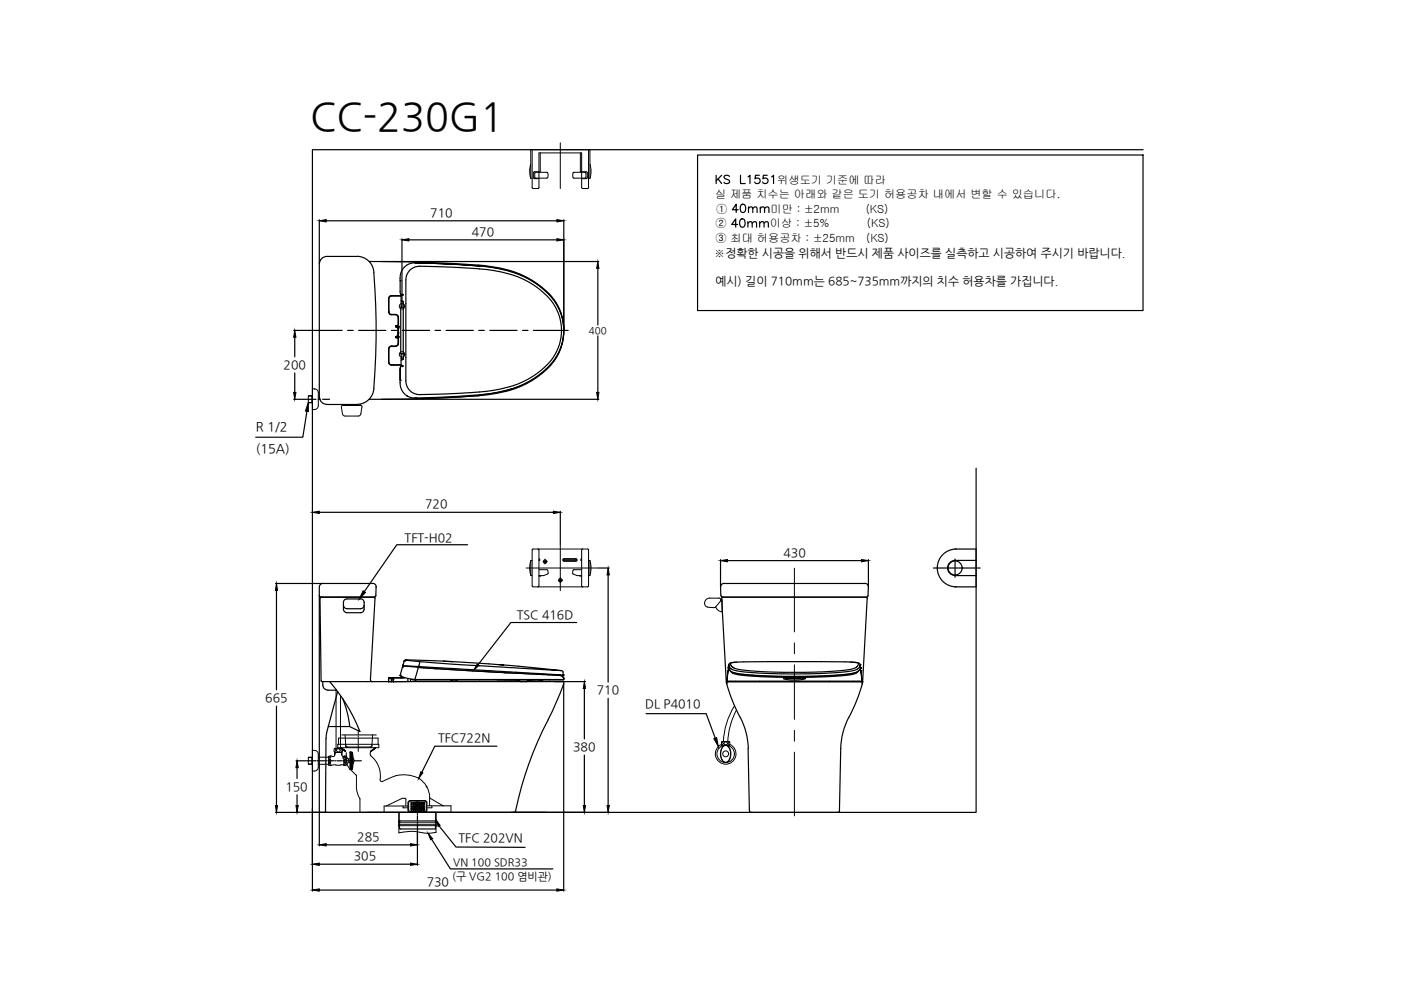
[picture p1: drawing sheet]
<svg xmlns="http://www.w3.org/2000/svg" width="297mm" height="210mm" viewBox="0 0 297 210" stroke-linecap="round" stroke-linejoin="round" font-family="sans-serif">
<!-- layer: 0 -->
<g fill="none" stroke="#000" stroke-width=".25">
<path d="M67.7 46.6v9.3M67.7 56v28.2M69.2 46.8h48.9M75.7 54.4h-6.4a1.6 1.6 0 0 0-1.6 1.6M75.7 54.3a3.6 3.6 0 0 1 3.6 3.5M78.3 55.4h2.5a278.4 278.4 0 0 1 20.6 .8M79.3 57.8l.2 3.5a149.6 149.6 0 0 1-.2 21M80.9 55.4h46.1M84.8 59.5v2.5l.4 .6M84.8 59.5h.1M85.2 50.6v14.3M86.7 50.9h31.4"/>
<path d="M86.9 57.3a3 3 0 0 1 2.1-.9l10.4 .4a39.8 39.8 0 0 1 10.5 1.9 14.2 14.2 0 0 1 8.7 8.4 10.7 10.7 0 0 1-4.7 12.1 24.3 24.3 0 0 1-12.8 4l-12.1 .5a2.89 2.89 0 0 1-3-2.9v-21.5a3.2 3.2 0 0 1 .9-2zM88 55.7a3.2 3.2 0 0 0-3.2 3.8M88 55.7h.3h-.3M88 55.7h.1M88.3 55.7l13.4 .7zM88.3 55.7h.1M101.4 56.2a22.7 22.7 0 0 1 15 6 10.8 10.8 0 0 1 3.1 7.7M101.7 56.4a33.3 33.3 0 0 1 6.5 1.2M101.7 56.4h.1M108.2 57.6h.1M108.2 57.6a18.5 18.5 0 0 1 8.4 5M119.5 46.6v23.4"/>
<path d="M126.8 56.9v12M62.3 70.1h2.8M62.5 71.5v4.1M62.5 79.1v4.1M82.4 76.8h.1M82.4 66.2h.1M82.4 63.3h.1M82.4 63.3v2.9M82.4 74v2.8M82.4 66.1v.1M82.4 76.8a.58 .58 0 0 0 .6 .6h2.1M82.4 66.2l.1 .3 .3 .2h1"/>
<path d="M82.5 74v2.8l.1 .4 .4 .1h2M83 73.4h.1M83 73.4h.8M83 62.7h2.1M83 62.7a.58 .58 0 0 0-.6 .5M83 73.4l-.5 .2-.1 .3M83.8 66.7l.6 .4M83.9 71.5l.1 .1M83.9 69.2v.1M83.9 71.5h.1M83.9 69.2h.1M83.9 69.3h.1"/>
<path d="M83.9 71.4v.1M83.9 71.4h.1M83.9 69.2l.5 .2-.5-.2M84 71.6h.1M84 69.1l-.1 .1M84 69.1h.1M84 69.1h.3M84 69.1l-.1 .2 .4 .2M84.3 71.2l-.4 .3M84.3 71.2h.1M84.3 69.5h.1M84.3 69.1h.1"/>
<path d="M84.3 66.9l.1 .4M84.3 71.6h.1M84.4 71.6h.1M84.3 69.1v.1M84.3 71.6h-.3M84.3 69.1v.2M84.3 69.1l.1 .1M84.3 71.5h.1M84.3 69.3h.1M84.3 69.2h.1M84.3 71.5v.1M84.4 71.5l-.1 .1"/>
<path d="M84.4 69.2h.1M84.4 69.2v.1M84.4 69.1v.1M84.4 69.3h.1M84.4 71.4h.1M84.4 71.4v.1M84.4 71.4l-.1 .1M84.4 71.2h-.1M84.4 71.2h.1M84.4 69.5h.1M84.4 70.6h.1M84.4 70.6v.6"/>
<path d="M84.4 67.3v2M84.4 69.3v1.1M84.4 68.9v.4M84.4 69.6v3.2M84.4 70.8h.1M84.4 71.2l-.5 .2M84.4 71.2l-.5 .3M84.4 72.8l-.1 .4-.5 .2M84.8 78.3h.1M85 62.8h-2h-.3l-.2 .5v3l.3 .3 1 .1a.65 .65 0 0 1 .7 .6v5.5a.69 .69 0 0 1-.7 .7h-1.1l-.2 .5M85.1 76h.1M85.1 76l.3 .2"/>
<path d="M85.1 65.1l-.1 .1v9.7l.1 .1M85.2 77.5h.2M85.2 77.5l-.3 .3-.1 .5M85.2 75h.1M85.2 75h-.1v1.1M85.2 62.6h.2zM85.2 77.5h.1M85.2 62.6h.1M85.3 62.6l-.3 .1v1l.4 .2 .1 .3v11.7l-.1 .4-.4 .1v1l.3 .1 .1 .2M85.3 77.5v.2M85.3 62.4l.1 .1M85.3 77.7h-.3l-.2 .6"/>
<path d="M85.4 77.6l-.1 .1M85.4 62.4h-.4l.2 .2M85.4 62.4l-.1 .2zM85.4 63.9l-.3 .1v1l.4 .1M85.5 76.2h.1M85.5 63.9h.1M85.5 75h.1M85.5 75h-.3M116.6 77.5h.1M116.6 62.6h.1M116.6 62.6a10.8 10.8 0 0 1 0 14.9M116.6 77.5a18.5 18.5 0 0 1-8.4 5"/>
<path d="M119.5 70.2a11.6 11.6 0 0 1-5.6 9.7 21.3 21.3 0 0 1-10.5 3.8 266.6 266.6 0 0 1-25.1 1M126.8 71.2v12M62.3 84.7h3.2M65.1 87.2l-.9 5.5h-10M79.3 82.3a3.6 3.6 0 0 1-3.6 3.5l-6.4-.1a1.6 1.6 0 0 1-1.6-1.6M80.9 84.7h46.1M84.8 80.6v-2.3v2.3a3.3 3.3 0 0 0 1.6 3.4M84.8 80.6h.1M86.3 83.9v.1M86.4 84l.8 .3 .8 .1M88 84.4h.1M88 84.4h.3"/>
<path d="M88.3 84.4h.1M101.7 83.9l-13.4 .6M108.2 82.5h.1M108.2 82.5a33 33 0 0 1-6.5 1.2l-13.4 .7M152.8 118.7v5.7M154.2 118.9h28.5M184.1 118.7v5.7M58.4 123.7h10M58.6 125.2v21.1M67.7 124.4v1.8l.4 .4h11.2l.2 .2-1 17.3 .4 .4M67.7 126.3v53M67.7 124.4a.73 .73 0 0 1 .7-.7h10.8l.5 .4 .1 .3"/>
<path d="M68.1 126.6l-.2 .2 .2 17.5M79.7 126.3l-.4 .3M79.7 124.5v1.8M79.7 124.4v.1M86 140h.1M86 140l3 .3M86 139.9l10 .4-2-.1h.1M86 140l-.2 .1M86.1 139.9l-.4 .3M126.9 120.4h2.3M128.9 121.9v22.7M152.8 124.5v1.8"/>
<path d="M152.8 124.4l.2-.5 .5-.2h29.9l.4 .1 .3 .5v2l-.4 .3M152.9 126.3l.3 .3M153.2 126.6h30.5M153.2 126.6l-.2 .2 1 17.9M183.7 126.6l.2 .2-1 17.9M58.6 149.7v21.1M68.1 144.3l.2 .2M68.3 144.5h55.8M68.4 144.5a1.3 1.3 0 0 0 1.1 1.8M69.3 155.4l-.3 16.6M69.5 146.3h1.9M69.9 144.5l1.1 1.4a36 36 0 0 1 5.3 9.2l-2.2-1.1h-4.5"/>
<path d="M71.6 146.6l-2.4 8.8M72.6 148a21.8 21.8 0 0 1 1.6 6M82.4 143.9v.7zM82.4 143.8h.1M82.4 143.8h3.4M82.4 143.9h.1M82.4 143.8h.6M82.4 143.8v.1M83 143.8h.1M83 143.7v.2h-.6M83.1 143.8h.1M83.1 143.8h-.1h.2"/>
<path d="M83.2 143.8h.1M83.2 143.9h-.2v.6l-.6 .1M83.2 143.8v.1M83.2 143.8l.2 .2M83.2 143.9l.1 .1M83.3 144h.1M83.3 144l.1 .3M83.4 144v.3M83.4 144.3v.2M83.4 144v.5M83.4 144.3h.1M84.8 143.2l1.1 .5 2.1 .4"/>
<path d="M84.8 143.2h.1M85 143.7h.1M85 143.6h.1M85 143.6v.1M85 143.5v.1M85.1 143.7h.1M85.1 143.5l-.1 .1M85.3 141.5l.4-.3 6.6 .5M85.3 141.5l-.5 1.7M85.4 141.4h.1M85.4 143.6l-.3 .1M85.4 141v.1"/>
<path d="M85.5 140.9l-.1 .1M85.6 143.7l-3.2 .1M85.7 140.2h.1M85.7 140.2l-.3 .8M85.8 140.1l-.1 .1M85.8 140.1h.1M86.5 144.5h-3.1M86.5 143.9v.6M87.4 144.1h.6M87.8 144.1l-.8-.1 .1 .5h-.6M87.9 144.1h.1M88 144.1l.3 .1-.3-.1"/>
<path d="M88 144.1h.1M88 144.1h31.5M88.3 144.2h31.2M88.8 141.3l30.6 1.8M88.8 141.3l-3.4-.3-.1 .5M88.8 141.3h.1M89 140.3l30 1.9-13.3-1.3 1.1 .1M89 140.3l-.2 1M91.3 141.7l10.4 .6M91.3 141.7l-2.7-.2-.6 2.6M91.3 141.7h1M92.3 141.7h.1"/>
<path d="M92.3 141.8l9.4 .5M95.5 144.2l.3 .2M95.8 144.4h.1M95.9 144.4h.8M96 140.3l9.7 .6M96.6 144.4h.1M97 144.2l-.3 .2M101.7 142.3l5.9 .3M101.7 142.3l5.2 .3M105.4 144.2h4.7M107.6 142.6h-.7l11.6 .5M107.6 142.6l11.3 .6"/>
<path d="M109.4 142.5l.1 .2M110.1 144.2l.2 .3h1.3M110.4 144.5h.1M110.5 144.5h.1M110.5 142.6l-.2 .2M111.6 144.5h.1M111.9 144.3l2.1 .1 .9-.1-.2 .2M111.9 144.2h.1M111.9 144.2l-.3 .3M114.9 144.3h.1M116.6 144.1h.1M116.6 144.1h-.1"/>
<path d="M118.5 143.1l.4 .1M118.5 143.1h.1M118.6 143.1l.4 .1M118.6 143.1h.1M118.9 143.2h.1M119 143.2l.3 .3M119 143.2h.1M119.1 142.2l.3 .3M119.2 144.5l.3 .2v.3l-2.1 5.1a82.4 82.4 0 0 0-8.2 22l-.3 .1M119.3 143.1h.1M119.3 143.5l.2 .3M119.3 143.5h.1"/>
<path d="M119.4 143.1h.1M119.4 142.5l-.1 .6M119.5 143.8h.1M119.5 143.8v.3M119.5 145.1v43.8M119.5 144.1h.1M123.9 146v10.7M128.9 148.1v22.7M137 151.3h12.7l1.9 5.2M154 144.7a35.3 35.3 0 0 0 2.9 7.3M154.1 144.4l.1 .1M154.1 144.5h.1"/>
<path d="M154.1 144.4h28.7M154.1 144.4h.1M154.2 144.5h.1M154.2 144.5h28.5M154.4 142.2l-.3 2.2zM154.4 141.6a2.08 2.08 0 0 0 2.1 1.2l5.2 .5 9.1 .1 6.5-.3 3.2-.3a1.96 1.96 0 0 0 2-1.2M154.4 141.6h.1M154.4 141.6l.7 .9 1.9 .5 5.4 .4 6 .1M154.5 141l-.1 .6 .1-.6 .3 .7a2.73 2.73 0 0 0 2.1 .6l3.8 .4 6.5 .2 5.3-.1 5.2-.2a8.4 8.4 0 0 0 4.3-.9l.4-.7 .1 .6-.1-.6M154.5 141h.1M154.5 144.5a.43 .43 0 0 0-.4 .6M154.5 141.9l-.1 .3 .1-.3"/>
<path d="M154.5 141.9h.1M155.1 142.4a4 4 0 0 0 2.8 .8l8.3 .4M155.4 141.5h.1M156.2 140.4l-1.3 .2-.4 .3M156.9 152.1a14.7 14.7 0 0 1 1.7 6.6M157.7 140.3h21.7l2.6 .3a.29 .29 0 0 1 .1 .3 .29 .29 0 0 1-.2 .2l-.4 .4a14 14 0 0 1-5.5 .9l-10 .2-6.9-.4a9.2 9.2 0 0 1-3.7-.7M157.7 140.3l-2.8 .3 .1 .5 .4 .4M157.7 140.3h.1M166.2 143.6l-.1 .3 .3 .1M166.2 143.6l.3 .1M166.4 144l1.4 .2h1.6l1-.2M166.5 143.7h3.8l-1.3 .2z"/>
<path d="M166.5 143.7l-.1 .3M166.5 143.7h.1M168.4 143.5l2.3 .1M168.4 143.5l-2.2 .1M180.2 140.4l1.7 .1 .5 .4M181.8 142.4a4.2 4.2 0 0 1-2.8 .8l-8.3 .4M182.3 141.9l.2 .3M182.4 144.5a.43 .43 0 0 1 .4 .6M182.4 141h.1M182.5 141.6l-.8 1-1.9 .4-5.3 .4-6.1 .1M182.5 141.6h.1M182.5 142.2l.3 2.2z"/>
<path d="M182.5 142.2h.1M182.7 144.5h.1M182.8 144.4h.1M182.8 144.5h-.1M182.8 144.4l-.1 .1M182.9 144.7a42.8 42.8 0 0 1-3.6 8.9l-.8 2.5-.2 1.7-.3 14.1-.4 .3h-18.5l-.2-.3-.3-13.2M58.4 172.2h10.8M62.8 161.3h2.7M63 162.8v2.3M63 168.5v2.3M66.2 171.4v17.5M69 172l.2 .2h39"/>
<path d="M69.2 179.1h17.8M78 172.2h37.8M84.6 172.2v1.8h.1M84.8 175.1h-.2l.2 .7h7.5l.1-.7M84.8 174.3h-.2v.5h.1M88.5 176.3v7.2M92.3 175.1h.1M92.3 174.3h.1v.5M92.3 174.8h.1M92.4 172.2v1.8h-.1M108.3 172.2h20.9M123.9 160.1v10.7"/>
<path d="M67.7 183.2h19.3M67.7 188.7h50.4"/>
<circle cx="170.6" cy="143.8" r=".19"/>
</g>
<!-- layer: 6 -->
<path d="M242.4 31.7h-176.2v140.5h140.8v-72.9" fill="none" stroke="#000" stroke-width=".25"/>
<!-- layer: 1 -->
<g fill="none" stroke="#000" stroke-width=".25">
<path d="M65.2 70.1h7.3M73.7 70.1h1.2M76 70.1h5.8M83 70.1h1.1M85.3 70.1h5.8M92.3 70.1h1.1M94.6 70.1h5.8M101.5 70.1h1.2M103.9 70.1h5.7M110.8 70.1h1.2M113.1 70.1h7.4M65.5 84.7h1.5"/>
<path d="M67.5 84.7h.4M68.4 84.7h1.5M66.2 108.4v.2M67.7 108.6h49.6M118.8 108.4v7.1M202.5 118.5v3.9M197.9 120.4h9.9M72.2 158.5l1.1 .8-1-.7M78.7 159.3l.9-.7-.9 .7M79.6 158.6l-.9 .7M65.5 161.3h1.5M67.3 161.3h.2"/>
<path d="M67.7 161.3h1.2M69.1 161.3h.2M69.6 161.3h1.1M71 161.3h.2M71.4 161.3h1.2M72.8 161.3h.2M73.3 161.3h1.1M74.7 161.3h.2M75.1 161.3h1.5M90.4 166.7l.1 .1"/>
<circle cx="87.6" cy="170.6" r=".12"/>
<circle cx="87.6" cy="170.2" r=".12"/>
<circle cx="87.6" cy="171" r=".12"/>
<circle cx="87.6" cy="171.3" r=".12"/>
<circle cx="87.6" cy="171.7" r=".12"/>
<circle cx="88.1" cy="170.2" r=".12"/>
<circle cx="88.1" cy="171" r=".12"/>
<circle cx="88.1" cy="170.6" r=".12"/>
<circle cx="88.1" cy="171.3" r=".12"/>
<circle cx="88.1" cy="171.7" r=".12"/>
<circle cx="88.5" cy="171" r=".12"/>
<circle cx="88.5" cy="170.2" r=".12"/>
<circle cx="88.5" cy="170.6" r=".12"/>
<circle cx="88.5" cy="171.3" r=".12"/>
<circle cx="88.5" cy="171.7" r=".12"/>
<circle cx="89" cy="170.2" r=".12"/>
<circle cx="89" cy="171" r=".12"/>
<circle cx="89" cy="170.6" r=".12"/>
<circle cx="89" cy="171.3" r=".12"/>
<circle cx="89" cy="171.7" r=".12"/>
<circle cx="89.4" cy="170.2" r=".12"/>
<circle cx="89.4" cy="171" r=".12"/>
<circle cx="89.4" cy="170.6" r=".12"/>
<circle cx="89.4" cy="171.7" r=".12"/>
<circle cx="89.4" cy="171.3" r=".12"/>
<circle cx="89.8" cy="170.6" r=".12"/>
<circle cx="89.8" cy="170.2" r=".12"/>
<circle cx="89.8" cy="171" r=".12"/>
<circle cx="89.8" cy="171.3" r=".12"/>
<circle cx="89.8" cy="171.7" r=".12"/>
</g>
<path d="M66.2 108.6l1.5-.2v.5zM117.3 108.4l1.5 .2-1.5 .3z" fill="#000" stroke="#000" stroke-width=".21"/>
<!-- layer: 4 -->
<g fill="none" stroke="#000" stroke-width=".21">
<path d="M112.5 34.9l-.2 1.4 .2 1.5M112.5 37.8v-6.1h12.6v6.1M112.5 37.8h.3M112.8 31.7l.1 8.2 1.2 .1 .2-.2v-7.4h9v7.4l.2 .2h1.1l.2-.2M113.1 37.7l.2 .2M113.1 36.7v1M113.3 37.9h1M113.3 36.4l-.2 .2M113.4 36.7l.2-.2h2.3a.81 .81 0 0 1 0 1.3h-2.3l-.2-.2M113.4 36.8v.8M114.5 32.4v4h-1.2M123 32.4v4h1.3l.2 .2"/>
<path d="M124 36.5h-2.3a.81 .81 0 0 0 0 1.3h2.3M124 36.5l.2 .2M124.2 37.6l-.2 .2M124.2 36.8v.8M124.5 37.7l-.2 .2h-1M124.5 36.7v1M124.8 31.7v8.1M124.8 37.8h.3M125.1 34.9l.2 1.4-.2 1.5M65.4 84v1.3M65.4 85.3l.8 .1M66.1 83.9v1.5"/>
<path d="M66.2 83.9l-.8 .1M66.7 82.5h-.5v4.3h.5M66.7 82.5a.79 .79 0 0 1 .8 .8v2.7a.79 .79 0 0 1-.8 .8M66.7 82.5h.1M66.7 86.8h.1M112.5 119l-.2 1.4 .2 1.5M112.8 118.8h-.3v3.2h.3M114.1 116.4l.2 .2v7.6M114.3 118.5h.1v.3h-.1M119.4 118.5l2.7-.1 .3 .3-.3 .3h-2.5l-.3-.1zM119.5 118.6h2.6l.1 .1-.1 .2h-2.5zM123.3 118.5h-.1v.3h.1"/>
<path d="M123.5 116.4l-.2 .2v7.6M124.8 118.8h.3v3.2h-.3M124.8 116.6v7.6M124.8 116.6l-.2-.2-11.7 .1-.1 7.7M125.1 119l.2 1.4-.2 1.5M112.8 124.2l.2 .2h11.6l.2-.2M114.3 120.8h1.6M114.3 124.2l-.2 .2M114.6 122l-.3 .1M115.9 120.8l.2 .1 .1 .7-.9 .4h-1M121.7 120.8h1.6M121.7 120.8l-.2 .1-.1 .7 1 .4h.9"/>
<path d="M123 122l.3 .1M123.3 124.2l.2 .2M66.2 159.1a.94 .94 0 0 1 1.3 .8v2.8a.93 .93 0 0 1-1.3 .8zM70.9 158.8l.3 .3-.3 .3M71 158.7l-.2 .4 .2 .4M71 159.5l-.1 .8h-.9l-.3 .1v1.8l.5 .1M71 159.5h1.5v.6M71 159.8h.1M71 158.7h1.5M71 159.5v.3M71 159.8v.2M71.3 146.2v12.5"/>
<path d="M72.2 147.4v11.3M72.4 159.8h.1M72.4 159.5v.3M72.4 159.8l.1 .2M72.5 158.7l.2 .4-.2 .4M72.6 158.8l-.3 .3 .3 .3M74.3 159.4l.4 .1 .2 1.9-.2 1.6-.4 .1zM74.3 159.6h.3M74.3 159.9h.3M74.3 159.4l-.1 3.8 .4-.1M74.3 159.8h.3M74.3 159.7h.3"/>
<path d="M74.6 159.5v3.6M74.6 159.5h.1M74.7 159.5v3.6M153 157.8a2.19 2.19 0 0 0-.9 3.4 2.19 2.19 0 0 0 3.5 0 2.19 2.19 0 0 0-.9-3.4M153 157.3l.3 .3-.3 .4M153.1 158.1v.1M153.1 158.1h.1M153.1 158.1l-.2-.5 .2-.4h1.5l.2 .4-.2 .5M153.2 158.1h.1M153.2 158.3a.86 .86 0 0 1 .9-.3 .86 .86 0 0 1 .7 .7 2.45 2.45 0 0 1-.6 2.9 .91 .91 0 0 1-1.2-.7 2.77 2.77 0 0 1 .2-2.6zM153.3 158.3a.82 .82 0 0 1 .8-.2 .82 .82 0 0 1 .6 .7 2.25 2.25 0 0 1-.7 2.8 1.56 1.56 0 0 1-1.2-2.1zM154.5 158.1h.1"/>
<path d="M154.6 158.1v.1M154.7 157.3l-.3 .3 .3 .4M155.7 149.6a15.5 15.5 0 0 0-2.3 7.6M156.1 150.5a15.5 15.5 0 0 0-1.8 6.7M65.4 162h.8M65.4 160.6v1.4M66.1 160.5v1.5M66.2 160.5l-.8 .1M67.5 162h2.2M67.5 160.5h2.2M69.8 162.2l.2-.4 .1 .5M69.9 161a.32 .32 0 0 1 .2 .3 .32 .32 0 0 1-.2 .3z"/>
<path d="M70.1 160.3l-.1 .5-.2-.4M71.2 162.2l-1 .1M72.5 160.1l.3 .3M72.6 160.7h.3M72.6 162.2h-1.4M72.7 160.4l.1 .1M72.8 160.4l.1 1.8 .3 .1 .3-.2M72.8 162.1h.1M72.8 160.5h.1M72.8 162.1l-.1 .1M72.8 160.4v.1M72.8 162.1v.1"/>
<path d="M72.9 160.4l.3-.1 .3 .2M73 160.3l.2 .4 .1-.4M73.1 161a.35 .35 0 0 1 .2 .3 .35 .35 0 0 1-.2 .3zM73.3 162.3l-.1-.4-.2 .4M73.5 160.5l.3 .4v.8l-.3 .4M73.8 161.6h.4M73.8 160.9h.4M74.3 162h.3M74.3 160.6h.3M74.3 162.2h.3M74.3 160.5h.3M74.3 160.4h.3"/>
<path d="M74.3 163h.3M74.3 162.9h.3M74.3 162.6h.3M74.3 162.7h.3M74.3 162.4h.3M74.3 162.5h.3M74.3 162.8h.3M74.3 162.3h.3M74.3 161.8h.3M74.3 161.9h.3M74.3 162.1h.3M74.3 161.3h.3"/>
<path d="M74.3 161.4h.3M74.3 161.5h.3M74.3 161.6h.3M74.3 161.7h.3M74.3 161.2h.3M74.3 161.1h.3M74.3 161h.3M74.3 160.9h.3M74.3 160.8h.3M74.3 160.7h.3M74.3 160.3h.3M74.3 160.2h.3"/>
<path d="M74.3 160.1h.3M74.3 160h.3M74.6 163.1h.1M74.8 160.7l.3 .6-.3 .6"/>
<circle cx="115.6" cy="119.1" r=".37"/>
<circle cx="115.6" cy="119.1" r=".18"/>
<circle cx="118.8" cy="123" r=".37"/>
<circle cx="118.8" cy="123" r=".18"/>
<circle cx="71.7" cy="159.1" r=".36"/>
<circle cx="153.8" cy="157.6" r=".36"/>
<circle cx="153.9" cy="159.8" r="1.85"/>
<circle cx="153.9" cy="159.8" r=".62"/>
</g>
<!-- layer: 1 -->
<path d="M118.8 30.3v9.7M115.2 119.1h.8M115.6 118.5v1.1M118.8 115.6v9.6M111.6 120.4h15.2M118.4 123.1h.8" fill="none" stroke="#000" stroke-width=".21"/>
<!-- layer: 4 -->
<g fill="none" stroke="#000" stroke-width=".25">
<path d="M202.5 116.4h4.5v8h-4.5M202.7 116.4a4 4 0 0 0-4 4 4 4 0 0 0 4 4M207 118.8h-4.5a1.6 1.6 0 0 0-1.6 1.6 1.6 1.6 0 0 0 1.6 1.6h4.5"/>
<circle cx="202.5" cy="120.4" r="1.49"/>
</g>
<!-- layer: FAUCET -->
<g fill="none" stroke="#000" stroke-width=".21">
<path d="M72.4 86.3l.2 1.4M72.6 87.7l.3 .5h.3h2.8h.2l.3-.5M72.7 86h3.9l.2 .3-.3 1.4M72.7 86l-.3 .3M72.7 85.8v.2M76.4 85.8v.2M149.4 128a.78 .78 0 0 0 .7 .7l1.3 .1 .3-.1M150.5 126.8h2M150.5 126.8a1.11 1.11 0 0 0-1.1 1.2M151.7 128.6a1.49 1.49 0 0 0 1.4 1.1M152.4 126.8l.3 .1 .1 .3M152.8 127.2l-.1 .3-1 1.2"/>
<path d="M152.8 127.2h.3"/>
</g>
<!-- layer: 3 -->
<path d="M68.1 126.6h11.2M154.5 144.5h27.9" fill="none" stroke="#000" stroke-width=".3"/>
<!-- layer: 2 -->
<g fill="none" stroke="#000" stroke-width=".25">
<path d="M151.8 37.2v1.7M152.2 37.9l.8 1M153 37.2l-1.2 1.1M154.7 37.4a.65 .65 0 0 0-.7-.3 .65 .65 0 0 0-.5 .5l.2 .2 .8 .4 .2 .5a.76 .76 0 0 1-1.2 0M157 37.2v1.7h1M158.6 37.5l.4-.3v1.7M161 37.2h-.8l-.1 .7a.61 .61 0 0 1 .9 0 .61 .61 0 0 1-.1 .9 .61 .61 0 0 1-.9-.2M162.7 37.2h-.9v.7a.61 .61 0 0 1 .9 0 .61 .61 0 0 1-.1 .9 .61 .61 0 0 1-.9-.2M163.6 37.5l.4-.3v1.7M156.4 47.6h-1.3l.9-1.2v1.8M156.5 44.5h-1.2l.8-1.2v1.8M157.1 46.5a.55 .55 0 0 1 .8 .3l.1 .4a.76 .76 0 0 1-.7 1 1.11 1.11 0 0 1-.2-1.7z"/>
<path d="M157.2 43.4a.56 .56 0 0 1 .8 .2 .89 .89 0 0 1-.6 1.5 1.12 1.12 0 0 1-.2-1.7zM158.6 47.3l.4-.3 .4 .1 .1 1.1M158.6 47v1.2M158.7 44.2l.4-.3 .4 .1 .1 1.1M158.7 43.9v1.2M159.5 47.3l.4-.3 .4 .1 .1 1.1M159.6 44.2l.4-.3 .4 .1 .1 1.1M161.1 47.3l.4-.3 .4 .1 .1 1.1M161.1 47v1.2M161.2 44.2l.4-.3 .4 .1 .1 1.1M161.2 43.9v1.2M162 47.3l.4-.3 .4 .1 .1 1.1"/>
<path d="M162.1 44.2l.4-.3 .4 .1 .1 1.1M88.5 172.2h.5M89.3 172.2h.6M90.1 172.2h.6M91 172.2h.5M91.8 172.2h.5"/>
</g>
<!-- layer: FAUCET -->
<path d="M99.1 115.5h-15l-7.9 11.5M72.8 128.3a.73 .73 0 0 0 .8 .7M73.5 127h3M73.6 127a.73 .73 0 0 0-.8 .7v1.5a.73 .73 0 0 0 .8 .7M76.5 127a.73 .73 0 0 1 .7 .7v1.5a.73 .73 0 0 1-.7 .7h-3M77.2 128.3a.73 .73 0 0 1-.7 .7l-3 .1M122.2 132h-13.9l-6.9 8.9" fill="none" stroke="#000" stroke-width=".25"/>
<path d="M77 125.3l.5 .3-1.3 1.4zM101.2 140.8l.3 .3-1.1 1z" fill="#000" stroke="#000" stroke-width=".21"/>
<!-- layer: 0 -->
<g fill="none" stroke="#000" stroke-width=".21">
<path d="M153.1 127.2v2.5M168.4 120.5v13.5M168.4 136.3v2.3M71.6 157.8h8.7v.7h-8.7zM71.8 157.8v-1.3h8.4v1.3M72.2 158.5l1.1 .8M73.4 159.6a4.8 4.8 0 0 0 .3 2.8l1.8 2M79.7 158.5l-1.1 .9-.1 .7a5.8 5.8 0 0 1 2.1 5.2M168.4 140.9v11.6M168.4 154.8v2.4M168.4 159.5v13.5M73.3 160.7l.1 .3"/>
<path d="M75.5 164.3l.1 2.9M75.6 167.1l.1 1 .6 1.3M76.3 169.4v2.8h19.3v-1.3h-5.1M80.6 165.3a.37 .37 0 0 0 .5 .4M81.1 165.7a8.6 8.6 0 0 1 6.3-1.2 4.7 4.7 0 0 1 3.7 4.5M84.6 172.2v4.4a12.3 12.3 0 0 1 5.9 .1l1.9-.2v-4.3M84.6 174.3h.1M84.6 175h.1M84.6 174h.1M84.6 174v.1M84.6 174.8h.1M84.7 174.8h7.6"/>
<path d="M84.8 175.1h7.5M85.5 170.9v.4h1M85.8 169.3h-.5l-3.4 1.6M85.8 169.2l.3 .3M86 169.5v1.4M86.5 170.9h-5.1v1.3M86.6 171.7l.4 .4M87 169.7l3.3 .1 .2 .4v1.5v.3l-.5 .2M87 169.9h3M87 169.8l-.4 .4v1.5M87 169.7l-.4 .3-.1 .2v1.7l.5 .3M90 169.8l.4 .4v1.5"/>
<path d="M90.4 171.7l-.4 .4h-3M91.1 169v1.9M91.1 169.2l2.9 1.7M91.6 170.9v.4h-1.1M92.4 174h-7.8M92.4 174.8h.1M92.5 174.3h-7.9M92.5 175h-.1"/>
<circle cx="87.2" cy="170.2" r=".12"/>
<circle cx="87.2" cy="170.6" r=".12"/>
<circle cx="87.2" cy="171" r=".12"/>
<circle cx="87.2" cy="171.7" r=".12"/>
<circle cx="87.2" cy="171.3" r=".12"/>
</g>
<!-- layer: 3 -->
<path d="M147.9 32.9h94.4v32.9h-94.4zM105.4 158.2h-13.2l-2.8 5.5M91.5 177.9l4 6.3h21.7M93.1 175.1l3.6 4.5 14.6 .1" fill="none" stroke="#000" stroke-width=".25"/>
<path d="M89.2 163.6l.4 .2-.8 1.3zM90.8 176.7l.9 1.1-.4 .2zM92.4 173.8l.9 1.2-.4 .2z" fill="#000" stroke="#000" stroke-width=".21"/>
<!-- layer: CEN -->
<path d="M88.5 170.9v1.3M88.5 172.5v.2M88.5 172.9v1.2M88.5 174.3v.3M88.5 174.8v1.4" fill="none" stroke="#000" stroke-width=".25"/>
<!-- layer: 0 -->
<g fill="#000" stroke="#000" stroke-width=".21">
<path d="M67.7 46.8l1.5-.2v.4zM85.2 50.9l1.5-.3v.5zM118.1 46.6l1.4 .2-1.4 .2zM118.1 50.6l1.4 .3-1.4 .2zM126.8 55.4l.2 1.5h-.5zM62.5 70.1l.2 1.4h-.4zM62.3 83.2h.4l-.2 1.5zM65.4 85.3v2l-.6-.1zM126.5 83.2h.5l-.2 1.5zM152.8 118.9l1.4-.3v.5zM182.7 118.6l1.4 .3-1.4 .2zM58.6 123.7l.3 1.5h-.5z"/>
<path d="M128.9 120.4l.3 1.5h-.5zM123.9 144.5l.2 1.5h-.4zM151.3 156.6l.6-.2 .4 1.9zM58.4 170.8h.5l-.3 1.4zM63 161.3l.2 1.5h-.5zM62.7 170.8h.5l-.2 1.4zM67.7 179.1l1.5-.2v.5zM87 178.9l1.5 .2-1.5 .3zM123.7 170.8h.4l-.2 1.4zM128.7 170.8h.5l-.3 1.4zM66.2 183.2l1.5-.2v.5zM66.2 188.7l1.5-.2v.4z"/>
<path d="M87 183l1.5 .2-1.5 .3zM118.1 188.5l1.4 .2-1.4 .2z"/>
</g>
<!-- layer: 3 -->
<g fill="none" stroke="#000" stroke-width=".21">
<path d="M72.5 155.8h7.3M73.2 155.8l.1 2.6 5.4-.1 .2-.3 .1-2.2M73.3 158l.4 .4M76 154.8v1M76 156v.3M76 156.5v1.1M76 157.9v.2M76 158.3v1M78.8 158.2v.2h-.2"/>
<circle cx="85.2" cy="75.1" r=".58"/>
<circle cx="85.2" cy="64.9" r=".58"/>
<circle cx="88.5" cy="170.4" r=".43"/>
</g>
<text font-size="8.4" x="65.7" y="27.6">CC-230G1</text>
<g font-size="2.7">
<text x="54.2" y="91.4">R 1/2</text>
<text x="54.2" y="96">(15A)</text>
</g>
<g font-size="2.6">
<text x="91.2" y="45.9">710</text>
<text x="100" y="50">470</text>
<text x="60.1" y="78.2">200</text>
<text x="90.1" y="107.8">720</text>
<text x="85.8" y="114.9">TFT-H02</text>
<text x="166.1" y="118">430</text>
<text x="109.6" y="131.2">TSC 416D</text>
<text x="56.2" y="148.8">665</text>
<text x="126.5" y="147.2">710</text>
<text x="136.8" y="150.1">DL P4010</text>
<text x="92.9" y="157.2">TFC722N</text>
<text x="121.5" y="159.2">380</text>
<text x="60.5" y="167.6">150</text>
<text x="75.7" y="178.3">285</text>
<text x="97.2" y="178.5">TFC 202VN</text>
<text x="75" y="182.4">305</text>
<text x="90.5" y="187.8">730</text>
</g>
<g font-size="2.5">
<text x="151.4" y="54.5">※정확한 시공을 위해서 반드시 제품 사이즈를 실측하고 시공하여 주시기 바랍니다.</text>
<text x="151.7" y="60.5">예시) 길이 710mm는 685~735mm까지의 치수 허용차를 가집니다.</text>
</g>
<g font-size="2.4">
<text x="151.6" y="41.9">실 제품 치수는 아래와 같은 도기 허용공차 내에서 변할 수 있습니다.</text>
<text x="164.8" y="38.9">위생도기 기준에 따라</text>
<text x="151.8" y="45.1">①</text>
<text x="163.4" y="45.1">미만 : ±2mm</text>
<text x="183.6" y="45.1">(KS)</text>
<text x="151.7" y="48.2">②</text>
<text x="151.7" y="51.3">③ 최대 허용공차 : ±25mm</text>
<text x="163.2" y="48.2">이상 : ±5%</text>
<text x="183.6" y="51.3">(KS)</text>
<text x="183.8" y="48.2">(KS)</text>
</g>
<g font-size="2.3">
<text x="96.1" y="183.7">VN 100 SDR33</text>
<text x="95.8" y="186.5">(구 VG2 100 염비관)</text>
</g>
<text font-size="2.1" x="124.9" y="70.7">400</text>
</svg>
